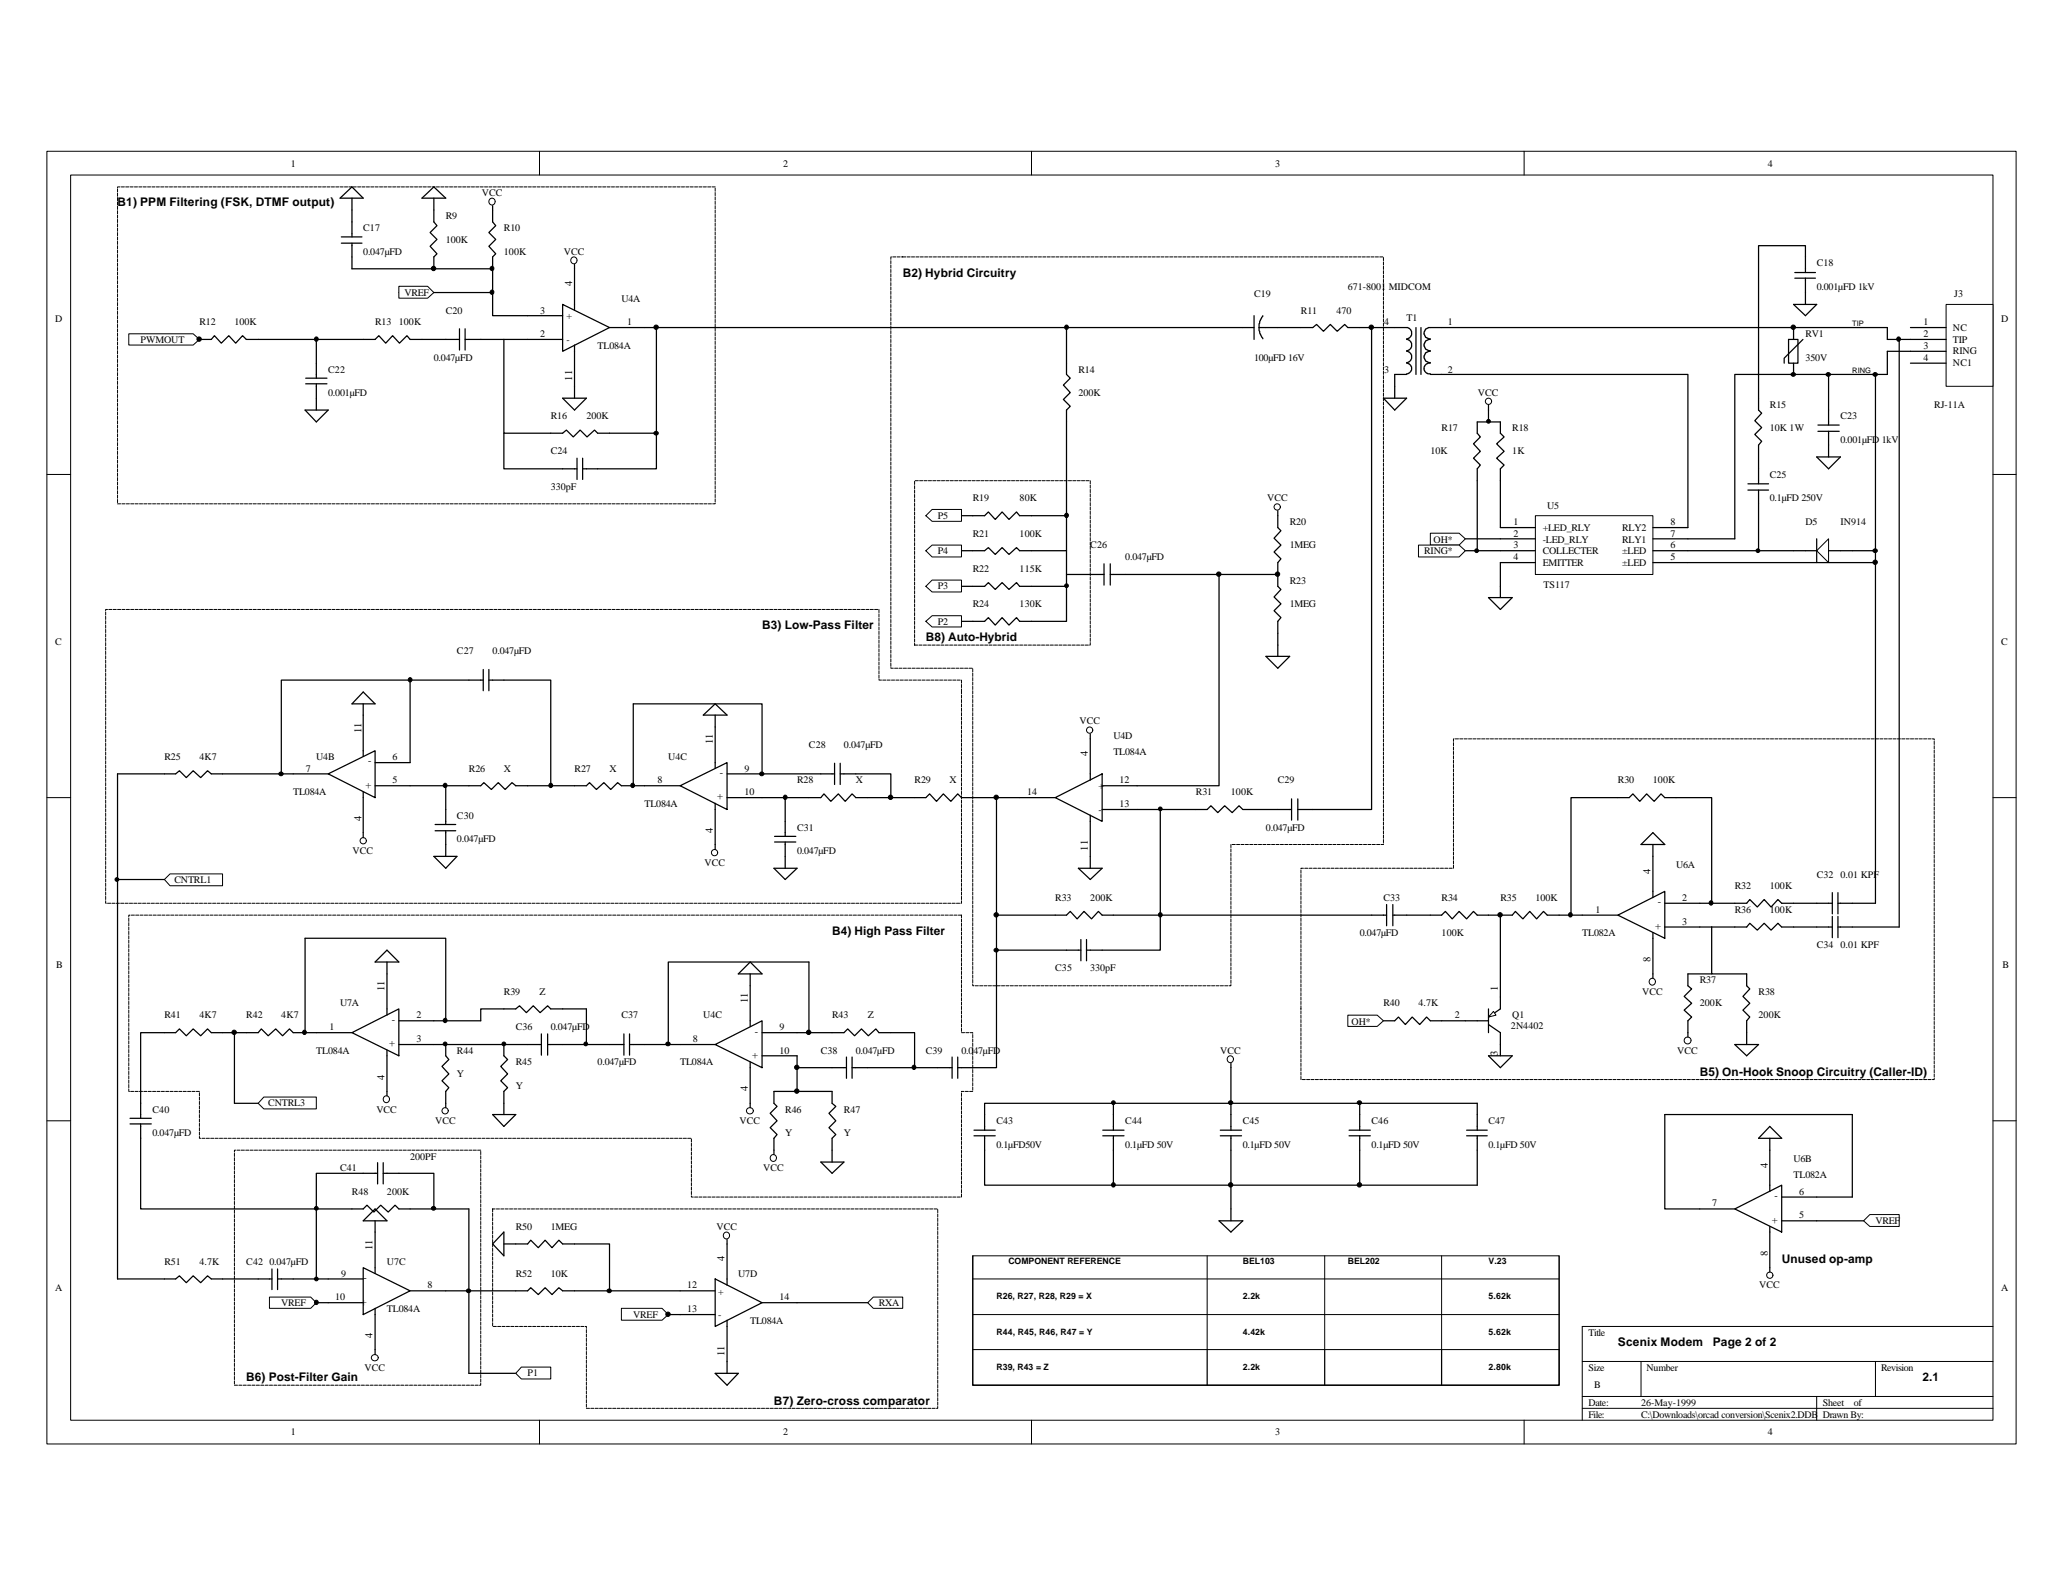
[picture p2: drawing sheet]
<svg xmlns="http://www.w3.org/2000/svg" width="279mm" height="216mm" viewBox="0 0 279 216" stroke-linecap="round" stroke-linejoin="round" font-family="sans-serif">
<g fill="none" stroke="#000" stroke-width=".14">
<path d="M6.3 20.5h266.7v175.1h-266.7zM9.6 23.7h260.3v168.7h-260.3zM73.1 20.5v3.2M139.7 20.5v3.2M206.4 20.5v3.2M6.3 64.3h3.3M269.9 64.3h3.1M6.3 108h3.3M269.9 108h3.1M6.3 151.8h3.3M269.9 151.8h3.1M269.9 179.7h-55.6v12.7"/>
<path d="M73.1 192.4v3.2M139.7 192.4v3.2M206.4 192.4v3.2M214.3 184.4h55.6M214.3 189.1h55.6M214.3 190.8h55.6M222.2 184.4v4.7M246 189.1v3.3M254 184.4v4.7"/>
</g>
<g fill="none" stroke="#000" stroke-width=".17">
<path d="M47.7 34.8v1.6h19M47.7 28.4v1.7M58.8 28.4v1.7l.4 .5-.9 .9 .9 .9-.9 1 .9 1-.4 .4v1.6M66.7 39.6v3.2h4.8M66.7 36.4v3.2h-12.7M66.7 28.4v1.7l.4 .5-.9 .9 .9 .9-.9 1 .9 1-.4 .4v1.6M244.5 34.8v-1.5h-6.3v11.1h17.4v1.6M27 46h1.6l.4-.5 1 1 1-1 .9 1 1-1 .5 .5h9.4M62.2 46h-6.7l-.4-.5-1 1-.9-1-1 1-.9-1-.5 .5h-8v3.2M62.2 44.5v2.9M63 46h8.5M63 44.5v2.9"/>
<path d="M68.2 58.7v4.8h9.9M87.3 44.4h57.1M88.9 44.4v14.3h-8l-.4-.4-1 .9-.9-.9-1 .9-.9-.9-.5 .4h-8v-12.7M88.9 58.7v4.8h-10M169.8 44.4h-25.4v6.3l.5 .5-.9 1 .9 1-.9 .9 .9 .9-.5 .5v14.3M169.8 42.8v3.2M170.5 44.4l.1 .7 .4 .8M170.5 44.4h7.3l.5-.5 .9 1 1-1 .9 1 1-1 .4 .5h6.4M171 42.8l-.4 .7-.1 .9M185.8 44.4v65.2h-10M188.9 50.7v1.6M195.2 44.4h43v9.5"/>
<path d="M195.2 50.7h33.4v20.8M200.1 57.2h3.1M201.6 55.5v1.7M242.2 46h1.3v3.2h-1.3zM242.9 50.7h-8v22.3h-6.3M242.9 50.7h4.7v4.8M242.9 44.4v1.6M242.9 49.2v1.5M244.2 46l-2.6 2.5v.7M254 50.7v23.9M255.6 47.6v3.1M78.1 62.1v2.8"/>
<path d="M78.9 62.1v2.8M125.4 74.6h6.3M125.4 69.8h6.3M125.4 79.4h6.3M139.7 69.8h4.7M139.7 79.4h4.7M144.4 79.4v4.8h-4.7M144.4 69.8v4.8h-4.7M144.4 77.8h3.3M144.4 74.6v4.8M152.4 77.8h20.7M165.1 77.8v28.6h-11.1"/>
<path d="M198.5 73h4.7M198.5 74.6h1.6M200.1 65.1v9.5h3.1M203.2 65.1v6.4M203.2 76.2v3.2M228.6 76.2h25.4v46.1h-3.1M238.2 68.2v6.4h-9.6M238.2 74.6h4.7M238.2 61.9v1.6M55.5 92.1h-17.4v12.7M55.5 92.1v11.2M55.5 92.1h9.9"/>
<path d="M65.4 90.7v2.9M66.2 92.1h8.4v14.3M66.2 90.7v2.9M125.4 84.2h6.3M173.1 85.8v1.6M15.9 119.1h6.4M22.3 104.8h-6.4v68.4h6.4M30.1 104.8h9.6M55.5 106.4h4.9v5.3M58.9 111.7h2.8M58.9 112.5h2.8M60.4 106.4h4.7l.4-.4 1 .9 1-.9 .9 .9 .9-.9 .5 .4h9.6l.4-.4 1 .9 1-.9 .9 .9 1-.9 .5 .4h3.1"/>
<path d="M60.4 112.5v1.9M103.2 108h3.1v5.3M104.9 113.3h2.9M104.9 114h2.9M106.3 108h4.9l.4-.5 .9 1 1-1 1 1 .9-1 .5 .5h9.5l.5-.5 .9 1 1-1 1 1 .9-1 .5 .5h4.8M106.3 114v2M113 104.8h-9.8v-9.5h-17.4v11.1M113 103.4v2.9M113.8 104.8h6.8v3.2M113.8 103.4v2.9M138.1 108h-3.1v16M154 109.6h9.5l.5-.5 .9 1 1-1 1 1 .9-1 .5 .5h6.6"/>
<path d="M157.1 109.6v14.4h-7.8l-.5-.6-1 1.1-1-1.1-.9 1.1-1-1.1-.5 .6h-9.4M174.9 108.2v2.9M175.8 108.2v2.9M219.1 108h-6.3v16M227 108h4.8v14.3M31.7 139.9v9.5h3.3M42.8 139.9h-3.1l-.5-.5-.9 .9-1-.9-1 .9-.9-.9-.4 .5h-6.4l-.5-.5-.9 .9-1-.9-1 .9-.9-.9-.5 .5h-4.8v11.6M58.8 138.3h6.3v-1.6h4.7l.6-.5 .9 1 .9-1 1 1 1-1 .4 .5h4.8v4.8M60.4 138.3v-11.2h-19.1v12.8M107.9 139.9h6.4l.5-.5 .9 .9 1-.9 .9 .9 1-.9 .4 .5h4.9v4.7h-8.5M109.6 139.9v-9.6h-19.1v11.2M135 128.7v15.9h-5.3"/>
<path d="M135 128.7h9.4M135 124v4.7M185.8 124h-28.7v4.7h-7.8M190.5 124h3.2M195.2 138.3h3.3M201.6 124h1.6v11M211.2 124h3.1M228.6 131.9h3.2M230.2 122.3h4.7M230.2 125.6h4.7M231.8 125.6v6.3h4.8M242.9 122.3h3.1"/>
<path d="M242.9 125.6h3.1M250.9 125.6h6.3M17.6 151.5h2.9M17.6 152.2h2.9M19 152.2v11.5h23.8M49.2 158.9h-6.4v4.8M54 158.9h4.8v4.8h4.7v22.3h6.3M58.8 141.5h14.5M60.4 141.5v1.5l.4 .5-.9 .9 .9 1.1-.9 .9 .9 .9-.4 .5v1.6M68.2 141.5v1.5l.5 .5-.9 .9 .9 1.1-.9 .9 .9 .9-.5 .5v1.6M73.3 140v2.9M74.2 141.5h10.3"/>
<path d="M74.2 140v2.9M84.5 140v2.9M85.3 141.5h6.8M85.3 140v2.9M104.8 155.8v-1.6l.4-.5-.9-1 .9-.9-.9-1 .9-.9-.4-.5v-1.6h7.9v1.6l.5 .5-.9 .9 .9 1-.9 .9 .9 1-.5 .5v1.6M107.9 144.6h6.7M107.9 143v4.8M114.6 143.2v2.8M115.4 143.2v2.8M123.9 144.6h5M128.9 143.2v2.8M129.7 143.2v2.8"/>
<path d="M133.3 155.8v4.7h17.5M150.8 149.4h-17.5v1.6M150.8 155.8v4.7h15.9v3.2M166.7 144.6v4.8h-15.9v1.6M166.7 155.8v4.7h17.4M184.1 151v-1.6h16v1.6M184.1 149.4h-17.4v1.6M184.1 155.8v4.7h16v-4.7M30.1 173.2h6.7M36.8 171.9v2.8M37.6 173.2h5.2M37.6 171.9v2.8"/>
<path d="M38.1 176.4h6.3M42.8 163.7v9.5h1.6M42.8 163.7h6.4l.5-.5 .9 1 1-1 1 1 .9-1 .5 .5h4.8M60.4 174.8h11.1l.4-.4 1 .9 .9-.9 1 .9 .9-.9 .5 .4h6.3M69.8 168.5h1.7l.4-.5 1 1 .9-1 1 1 .9-1 .5 .5h6.3v6.3M82.5 174.8h9.6M85.8 178.1h6.3M246 162.1h4.9v-11.1h-25.4v12.7h4.7M246 165.4h6.4"/>
</g>
<g fill="#000" stroke="#000" stroke-width=".14">
<circle cx="58.7" cy="36.4" r=".3"/>
<circle cx="66.6" cy="36.4" r=".27"/>
<circle cx="66.6" cy="39.6" r=".27"/>
<circle cx="42.8" cy="46" r=".27"/>
<circle cx="88.9" cy="58.7" r=".28"/>
<circle cx="185.7" cy="44.3" r=".3"/>
<circle cx="201.6" cy="57.1" r=".25"/>
<circle cx="242.9" cy="50.7" r=".28"/>
<circle cx="247.6" cy="50.7" r=".28"/>
<circle cx="144.4" cy="69.8" r=".27"/>
<circle cx="144.4" cy="79.3" r=".25"/>
<circle cx="165.1" cy="77.8" r=".3"/>
<circle cx="173" cy="77.8" r=".3"/>
<circle cx="200" cy="74.6" r=".25"/>
<circle cx="238.1" cy="74.6" r=".25"/>
<circle cx="55.5" cy="92.1" r=".27"/>
<circle cx="15.8" cy="119.1" r=".25"/>
<circle cx="38.1" cy="104.8" r=".28"/>
<circle cx="60.3" cy="106.4" r=".27"/>
<circle cx="74.6" cy="106.4" r=".27"/>
<circle cx="85.7" cy="106.4" r=".27"/>
<circle cx="103.2" cy="104.8" r=".28"/>
<circle cx="106.3" cy="108" r=".27"/>
<circle cx="120.6" cy="108" r=".3"/>
<circle cx="134.9" cy="108" r=".3"/>
<circle cx="157.1" cy="109.6" r=".25"/>
<circle cx="31.7" cy="139.8" r=".3"/>
<circle cx="41.2" cy="139.9" r=".27"/>
<circle cx="60.3" cy="138.2" r=".27"/>
<circle cx="109.5" cy="139.8" r=".3"/>
<circle cx="134.9" cy="123.9" r=".3"/>
<circle cx="134.9" cy="128.7" r=".28"/>
<circle cx="157.1" cy="123.9" r=".27"/>
<circle cx="203.2" cy="123.9" r=".3"/>
<circle cx="212.7" cy="123.9" r=".27"/>
<circle cx="231.7" cy="122.3" r=".27"/>
<circle cx="60.3" cy="141.4" r=".25"/>
<circle cx="68.2" cy="141.4" r=".25"/>
<circle cx="79.3" cy="141.4" r=".25"/>
<circle cx="90.5" cy="141.4" r=".28"/>
<circle cx="107.9" cy="147.8" r=".3"/>
<circle cx="107.9" cy="144.6" r=".3"/>
<circle cx="123.8" cy="144.6" r=".27"/>
<circle cx="150.8" cy="149.4" r=".25"/>
<circle cx="166.7" cy="149.4" r=".28"/>
<circle cx="184.1" cy="149.4" r=".28"/>
<circle cx="42.8" cy="163.7" r=".25"/>
<circle cx="42.8" cy="173.2" r=".25"/>
<circle cx="58.7" cy="163.7" r=".28"/>
<circle cx="63.5" cy="174.8" r=".28"/>
<circle cx="82.5" cy="174.8" r=".28"/>
<circle cx="150.8" cy="160.5" r=".27"/>
<circle cx="166.7" cy="160.5" r=".3"/>
<circle cx="184.1" cy="160.5" r=".3"/>
</g>
<path d="M207.9 69.8h16v8h-16z" fill="#fff" stroke="#000" stroke-width=".14"/>
<g fill="none" stroke="#000" stroke-width=".17">
<path d="M77.8 36.4v5.6M243.1 36.9h2.8M243.1 37.7h2.8M244.5 34.8v2.1M244.5 37.7v1.9M71.5 42.8h4.7M71.5 46h4.7M76.2 41.2l6.3 3.2-6.3 3.2zM77.8 46.7v5.6M82.5 44.4h4.8M200.1 57.2v1.5l.4 .5-.9 .9 .9 1-.9 1 .9 .9-.4 .5v1.6M203.2 57.2v1.5l.5 .5-1 .9 1 1-1 1 1 .9-.5 .5v1.6"/>
<path d="M238.2 53.9v1.6l.4 .5-.9 1 .9 .9-.9 .9 .9 1-.4 .5v1.6M203.2 71.5h4.7M203.2 73h4.7M203.2 74.6h4.7M203.2 76.2h4.7M223.9 71.5h4.7M223.9 73h4.7M223.9 74.6h4.7M223.9 76.2h4.7M236.7 65.5h2.8M236.7 66.4h2.8M238.2 63.5v2"/>
<path d="M238.2 66.4v1.8M49.2 96.9v5.5M96.9 98.5v5.6M39.7 104.8h4.7M44.4 104.8l6.4-3.1v6.3zM49.2 107.3v5.5M50.8 106.4h4.7M50.8 103.3h4.7M87.3 106.4h4.8M92.1 106.4l6.4-3.1v6.3zM96.9 108.8v5.6M98.5 108h4.7"/>
<path d="M98.5 104.8h4.7M138.1 108h4.8M142.9 108l6.4-3.2v6.5zM147.7 100.1v5.6M147.7 110.4v5.6M149.3 106.4h4.7M149.3 109.6h4.7M42.8 139.9h4.9M47.7 139.9l6.3-3.2v6.3zM52.4 131.9v5.6M54 138.3h4.8M101.6 133.5v5.5"/>
<path d="M103.2 139.9h4.7M52.4 142.2v5.6M54 141.5h4.8M92.1 141.5h4.8M96.9 141.5l6.3-3.2v6.3zM101.6 143.8v5.6M103.2 143h4.7M44.4 176.4h4.8M44.4 173.2h4.8M49.2 171.7l6.3 3.1-6.3 3.3zM50.8 166.9v5.6M50.8 177.2v5.6"/>
<path d="M55.5 174.8h4.9M92.1 174.8h4.8M92.1 178.1h4.8M96.9 173.2l6.3 3.2-6.3 3.3zM98.5 168.5v5.6M98.5 178.8v5.6M103.2 176.4h4.7"/>
</g>
<path d="M247.6 73v3.2l-1.6-1.6z" fill-rule="evenodd" fill="#fff" stroke="#000" stroke-width=".14"/>
<path d="M242.9 74.6h3.1M246 73v3.2M247.6 74.6h3.3M187.4 138.3h1.5l.5-.5 .9 1 1-1 1 1 .9-1 .5 .5h1.5M200.1 138.3h1.5M201.6 136.7v3.2M201.6 138.8l1.6 1.1M203.2 124h1.6l.4-.6 1 1.1 1-1.1 .9 1.1 .9-1.1 .5 .6h1.7M203.2 136.7l-1.6 1.1" fill="none" stroke="#000" stroke-width=".17"/>
<path d="M202.3 137l.3 .5-1 .3z" fill-rule="evenodd" fill="#fff" stroke="#000" stroke-width=".14"/>
<g fill="none" stroke="#000" stroke-width=".17">
<path d="M46.2 32.1h2.8M46.2 32.9h2.8M47.7 30.1v2M47.7 32.9v1.9M41.4 51.2h2.9M41.4 52h2.9M42.8 49.2v2M42.8 52v1.9M188.9 44.4h1.6a.77 .77 0 0 1 .7 .7 .77 .77 0 0 1-.7 .8M188.9 50.7h1.6M190.5 46a.77 .77 0 0 1 .7 .7 .77 .77 0 0 1-.7 .8M190.5 47.6a.77 .77 0 0 1 .7 .7 .77 .77 0 0 1-.7 .8"/>
<path d="M190.5 49.2a.72 .72 0 0 1 .7 .7 .72 .72 0 0 1-.7 .7M191.8 44.4v6.3M192.4 44.4v6.3M193.7 46a.77 .77 0 0 0-.8 .7 .77 .77 0 0 0 .8 .8M193.7 47.6a.77 .77 0 0 0-.8 .7 .77 .77 0 0 0 .8 .8M193.7 49.2a.73 .73 0 0 0-.8 .7 .73 .73 0 0 0 .8 .7M193.7 50.7h1.5M195.2 44.4h-1.5a.77 .77 0 0 0-.8 .7 .77 .77 0 0 0 .8 .8M246.2 57.6h2.9M246.2 58.4h2.9M247.6 55.5v2.1M247.6 58.4v1.9"/>
<path d="M131.7 79.4h1.6l.6-.5 .9 .9 .9-.9 1 .9 1-.9 .4 .5h1.6M131.7 74.6h1.6l.6-.4 .9 .9 .9-.9 1 .9 1-.9 .4 .4h1.6M131.7 69.8h1.6l.6-.5 .9 1.1 .9-1.1 1 1.1 1-1.1 .4 .5h1.6M147.7 77.8h1.8M149.5 76.4v2.8M150.4 77.8h2M150.4 76.4v2.8M173.1 69.8v1.7l.4 .4-.9 1 .9 .9-.9 1 .9 .9-.4 .5v3.2l.4 .4-.9 1.1 .9 .9-.9 .9 .9 1-.4 .5v1.6M131.7 84.2h1.6l.6-.5 .9 1 .9-1 1 1 1-1 .4 .5h1.6M219.1 108h1.5l.5-.5 1 1 .9-1 1 1 1-1 .5 .5h1.5M223.9 116v5.6M144.4 128.7h2"/>
<path d="M146.4 127.3v2.8M147.2 128.7h2.1M147.2 127.3v2.8M185.8 124h2M187.8 122.5v2.9M188.6 124h1.9M188.6 122.5v2.9M193.7 124h1.5l.5-.6 1 1.1 .9-1.1 1 1.1 1-1.1 .5 .6h1.5M198.5 138.3h1.6M203.2 135v1.7M203.2 139.9v1.6M214.3 124h4.8"/>
<path d="M219.1 124l6.4-3.3v6.4zM223.9 126.3v5.6M225.5 122.3h4.7M225.5 125.6h4.7M228.6 131.9v1.6l.5 .4-1 1.1 1 .9-1 .9 1 1-.5 .5v1.6M234.9 122.3h1.7l.4-.5 1 1.1 .9-1.1 1 1.1 .9-1.1 .5 .5h1.6M234.9 125.6h1.7l.4-.5 1 .9 .9-.9 1 .9 .9-.9 .5 .5h1.6M236.6 131.9v1.6l.4 .4-.9 1.1 .9 .9-.9 .9 .9 1-.4 .5v1.6M246 122.3h2.2M246 125.6h2.2M248.2 120.9v2.9M248.2 124.1v2.9"/>
<path d="M248.9 122.3h2M248.9 125.6h2M248.9 120.9v2.9M248.9 124.1v2.9M49.2 158.9h1.9M51.1 157.5v2.9M51.9 158.9h2.1M51.9 157.5v2.9M239.7 155.8v5.6M230.2 163.7h4.7M234.9 163.7l6.4-3.2v6.4zM239.7 166.1v5.6"/>
<path d="M241.3 165.4h4.7M241.3 162.1h4.7"/>
</g>
<path d="M263.6 41.2h6.3v11.1h-6.3z" fill="#fff" stroke="#000" stroke-width=".14"/>
<g fill="none" stroke="#000" stroke-width=".17">
<path d="M258.7 44.4h4.9M258.7 46h4.9M258.7 47.6h4.9M258.7 49.2h4.9M22.3 104.8h1.5l.5-.4 .9 .9 1-.9 1 .9 .9-.9 .5 .4h1.5M131.9 153.1h2.9M131.9 153.8h2.9M133.3 151v2.1M133.3 153.8v2M149.4 153.1h2.8M149.4 153.8h2.8M150.8 151v2.1"/>
<path d="M150.8 153.8v2M165.3 153.1h2.8M165.3 153.8h2.8M166.7 151v2.1M166.7 153.8v2M182.7 153.1h2.9M182.7 153.8h2.9M184.1 151v2.1M184.1 153.8v2M198.6 153.1h2.8M198.6 153.8h2.8M200.1 151v2.1"/>
<path d="M200.1 153.8v2M22.3 173.2h1.5l.5-.4 .9 .9 1-.9 1 .9 .9-.9 .5 .4h1.5"/>
</g>
<g fill="#fff" stroke="#000" stroke-width=".14">
<path d="M35.7 148.6h7.1v1.6h-7.1l-.7-.8z" fill-rule="evenodd"/>
<path d="M117.5 176.4l.8-.7h4v1.5h-4z" fill-rule="evenodd"/>
<path d="M193.7 72.2h3.9l.9 .8-.9 .8h-3.9z" fill-rule="evenodd"/>
<path d="M192.1 73.8h5.5l.9 .8-.9 .8h-5.5z" fill-rule="evenodd"/>
<path d="M17.4 45.2h8.8l.8 .8-.8 .7h-8.8z" fill-rule="evenodd"/>
<path d="M70.6 185.2h4v1.6h-4l-.8-.8z" fill-rule="evenodd"/>
<path d="M182.5 137.5h4l.9 .8-.9 .7h-4z" fill-rule="evenodd"/>
<path d="M54 38.8h3.9l.9 .8-.9 .8h-3.9z" fill-rule="evenodd"/>
<path d="M125.4 69.8l.8-.8h4v1.6h-4z" fill-rule="evenodd"/>
<path d="M125.4 74.6l.8-.8h4v1.6h-4z" fill-rule="evenodd"/>
<path d="M125.4 79.4l.8-.8h4v1.6h-4z" fill-rule="evenodd"/>
<path d="M125.4 84.2l.8-.8h4v1.5h-4z" fill-rule="evenodd"/>
<path d="M36.5 175.7h5.6l.7 .7-.7 .8h-5.6z" fill-rule="evenodd"/>
<path d="M84.2 177.2h5.5l.8 .9-.8 .7h-5.5z" fill-rule="evenodd"/>
<path d="M252.4 165.4l.8-.9h4v1.6h-4z" fill-rule="evenodd"/>
<path d="M23 118.4h7.1v1.6h-7.1l-.7-.9z" fill-rule="evenodd"/>
</g>
<g fill="none" stroke="#000" stroke-width=".14">
<path d="M67.1 27.3a.42 .42 0 0 0-.7-.4 .42 .42 0 0 0 0 .7 .42 .42 0 0 0 .7-.3M78.1 35.2a.42 .42 0 0 0-.6-.3 .42 .42 0 0 0 0 .7 .42 .42 0 0 0 .6-.3M224.2 132.9a.42 .42 0 0 0-.6-.3 .42 .42 0 0 0 0 .7 .42 .42 0 0 0 .6-.3M52.7 148.8a.42 .42 0 0 0-.6-.3 .42 .42 0 0 0 0 .7 .42 .42 0 0 0 .6-.3M105.2 156.8a.42 .42 0 0 0-.7-.3 .42 .42 0 0 0 0 .7 .42 .42 0 0 0 .7-.4M167 143.4a.42 .42 0 0 0-.6-.3 .42 .42 0 0 0 0 .7 .42 .42 0 0 0 .6-.3M229 140.9a.47 .47 0 0 0-.7-.4 .47 .47 0 0 0 0 .8 .47 .47 0 0 0 .7-.4M98.8 167.3a.42 .42 0 0 0-.6-.3 .42 .42 0 0 0 0 .7 .42 .42 0 0 0 .6-.4M131.7 170.1h79.5v17.5h-79.5zM131.7 178.1h79.5M131.7 173.2h79.5M163.5 170.1v12.7"/>
<path d="M179.4 170.1v12.7M195.2 170.1v12.7M211.2 170.1v12.7h-79.5"/>
<circle cx="201.6" cy="54.4" r=".42"/>
<circle cx="173" cy="68.7" r=".42"/>
<circle cx="147.6" cy="98.9" r=".42"/>
<circle cx="49.2" cy="113.9" r=".42"/>
<circle cx="96.8" cy="115.5" r=".42"/>
<circle cx="60.3" cy="150.5" r=".42"/>
<circle cx="101.6" cy="150.5" r=".45"/>
<circle cx="239.7" cy="172.7" r=".42"/>
<circle cx="50.8" cy="183.9" r=".45"/>
</g>
<g fill="none" stroke="#000" stroke-width=".17">
<path d="M46.1 26.8l1.6-1.5 1.5 1.5zM47.7 26.8v1.6M57.1 26.8l1.7-1.5 1.6 1.5zM58.8 26.8v1.6M66.7 27.9v.5M77.8 35.8v.6M244.5 39.6v1.6M41.3 55.5h3.1l-1.6 1.7zM42.8 53.9v1.6M76.2 53.9h3.2l-1.6 1.6zM77.8 52.3v1.6M187.4 53.9h3.1l-1.6 1.6z"/>
<path d="M188.9 52.3v1.6M201.6 54.9v.6M242.9 41.2h3.1l-1.5 1.6zM247.6 50.7h8M255.6 47.6h3.1M255.6 46h3.1M257.2 46v79.6M173.1 69.2v.6M203.2 79.4v1.5M246 61.9h3.3l-1.7 1.6zM247.6 60.3v1.6M250.9 74.6h3.1v1.6"/>
<path d="M49.2 93.7l1.6 1.6h-3.1zM49.2 95.3v1.6M95.2 96.9l1.7-1.6 1.6 1.6zM96.9 96.9v1.6M147.7 99.4v.7M171.4 88.9h3.3l-1.6 1.6zM173.1 87.4v1.5M201.6 80.9h3.2l-1.6 1.6zM49.2 112.8v.7M58.8 116h3.1l-1.5 1.6zM60.4 114.4v1.6M96.9 114.4v.7"/>
<path d="M104.8 117.6h3.1l-1.6 1.5zM106.3 116v1.6M146 117.6h3.3l-1.6 1.5zM147.7 116v1.6M223.9 114.4v1.6M223.9 112.8l1.6 1.6h-3.3zM52.4 130.3v1.6M52.4 128.7l1.6 1.6h-3.2zM100 131.9l1.6-1.6 1.6 1.6zM101.6 131.9v1.6M223.9 131.9v.6M228.6 139.9v.6"/>
<path d="M236.6 139.9v1.6M52.4 147.8v.6M60.4 149.4v.6M66.7 151h3.1l-1.6 1.6zM68.2 149.4v1.6M101.6 149.4v.6M104.8 155.8v.6M111.2 157.4h3.1l-1.6 1.5zM112.7 155.8v1.6M166.7 144v.6M201.6 143h3.2l-1.6 1.6zM203.2 141.5v1.5"/>
<path d="M234.9 141.5h3.3l-1.6 1.5zM239.7 154.2v1.6M239.7 152.6l1.6 1.6h-3.1zM50.8 165.4v1.5M50.8 163.7l1.6 1.7h-3.2zM68.2 166.9v3.2l-1.5-1.6zM68.2 168.5h1.6M98.5 167.9v.6M107.9 176.4h9.6M131.7 170.1v17.5h31.8M165.1 165.4h3.2l-1.6 1.5zM166.7 163.7v1.7"/>
<path d="M239.7 171.7v.6M50.8 182.8v.7M96.9 186h3.1l-1.5 1.6zM98.5 184.4v1.6M163.5 182.8v4.8M179.4 182.8v4.8M195.2 182.8v4.8M211.2 182.8v4.8h-47.7"/>
</g>
<g fill="#000" stroke="#000" stroke-width=".14">
<circle cx="27" cy="45.9" r=".3"/>
<circle cx="88.9" cy="44.3" r=".3"/>
<circle cx="144.4" cy="44.3" r=".27"/>
<circle cx="242.9" cy="44.3" r=".3"/>
<circle cx="254" cy="50.7" r=".28"/>
<circle cx="257.1" cy="46" r=".27"/>
<circle cx="254" cy="76.2" r=".3"/>
<circle cx="254" cy="74.6" r=".28"/>
<circle cx="42.8" cy="176.4" r=".27"/>
<circle cx="90.5" cy="178" r=".3"/>
</g>
<path d="M15.9 25.3h81v42.9h-81zM122.3 34.8h65.1v79.6h-20.7v19.1h-35v-43h-11.1v-55.7h1.7M123.9 65.1h23.8v22.3h-23.8zM130.2 93.7v-1.6h-11.2v-9.6h-104.7v39.8h115.9v-28.6M130.2 124h-112.8v23.8h9.6v6.4h66.6v7.9h36.6v-14.3h1.5v-7.9h-1.5v-15.9M176.2 136.7v-19.1h20.6v-17.5h65.2v46.1h-85.8v-9.5M31.7 155.8h33.4v31.8h-33.4zM66.7 163.7v16h12.7v11.1h47.6v-27.1h-60.3" fill="none" stroke="#000" stroke-width=".14" stroke-dasharray=".4 .2"/>
<g font-size="1.6">
<text x="15.9" y="27.9">B1) PPM Filtering (FSK, DTMF output)</text>
<text x="122.3" y="37.5">B2) Hybrid Circuitry</text>
<text x="103.2" y="85.2">B3) Low-Pass Filter</text>
<text x="125.4" y="86.8">B8) Auto-Hybrid</text>
<text x="112.7" y="126.6">B4) High Pass Filter</text>
<text x="230.2" y="145.7">B5) On-Hook Snoop Circuitry (Caller-ID)</text>
<text x="241.3" y="171.1">Unused op-amp</text>
<text x="219.1" y="182.3">Scenix Modem</text>
<text x="232" y="182.3">Page 2 of 2</text>
<text x="33.4" y="187">B6) Post-Filter Gain</text>
<text x="104.8" y="190.2">B7) Zero-cross comparator</text>
<text x="260.3" y="187">2.1</text>
</g>
<g font-size="1.4">
<text x="39.4" y="22.6">1</text>
<text x="106.1" y="22.6">2</text>
<text x="172.7" y="22.6">3</text>
<text x="239.4" y="22.6">4</text>
<text x="60.4" y="29.7">R9</text>
<text x="65.3" y="26.6">VCC</text>
<text x="49.2" y="31.3">C17</text>
<text x="49.2" y="34.5">0.047µFD</text>
<text x="60.4" y="32.9">100K</text>
<text x="68.2" y="31.3">R10</text>
<text x="68.2" y="34.5">100K</text>
<text x="76.4" y="34.5">VCC</text>
<text x="54.8" y="40">VREF</text>
<text x="77.5" y="38.8" transform="rotate(-90 77.5 38.8)">4</text>
<text x="84.2" y="40.9">U4A</text>
<text x="169.8" y="40.2">C19</text>
<text x="182.5" y="39.3">671-8001 MIDCOM</text>
<text x="246" y="36.1">C18</text>
<text x="246" y="39.3">0.001µFD 1kV</text>
<text x="264.7" y="40.2">J3</text>
<text x="7.5" y="43.6">D</text>
<text x="19" y="46.5">PWMOUT</text>
<text x="27" y="44">R12</text>
<text x="31.7" y="44">100K</text>
<text x="50.8" y="44">R13</text>
<text x="54" y="44">100K</text>
<text x="60.4" y="42.5">C20</text>
<text x="73.2" y="42.5">3</text>
<text x="73.2" y="45.6">2</text>
<text x="76.7" y="43.3">+</text>
<text x="76.7" y="46.5">-</text>
<text x="80.9" y="47.2">TL084A</text>
<text x="84.9" y="44">1</text>
<text x="176.2" y="42.5">R11</text>
<text x="181" y="42.5">470</text>
<text x="187.5" y="44">4</text>
<text x="190.5" y="43.4">T1</text>
<text x="196.1" y="44">1</text>
<text x="244.5" y="45.6">RV1</text>
<text x="260.5" y="44">1</text>
<text x="260.5" y="45.6">2</text>
<text x="260.5" y="47.2">3</text>
<text x="264.5" y="44.9">NC</text>
<text x="264.5" y="46.5">TIP</text>
<text x="271" y="43.6">D</text>
<text x="44.4" y="50.5">C22</text>
<text x="44.4" y="53.6">0.001µFD</text>
<text x="58.8" y="48.9">0.047µFD</text>
<text x="77.5" y="51.6" transform="rotate(-90 77.5 51.6)">11</text>
<text x="146" y="50.5">R14</text>
<text x="146" y="53.6">200K</text>
<text x="169.8" y="48.9">100µFD 16V</text>
<text x="187.5" y="50.5">3</text>
<text x="196.1" y="50.5">2</text>
<text x="200.2" y="53.6">VCC</text>
<text x="244.5" y="48.9">350V</text>
<text x="260.5" y="48.9">4</text>
<text x="264.5" y="48">RING</text>
<text x="264.5" y="49.6">NC1</text>
<text x="74.6" y="56.8">R16</text>
<text x="79.4" y="56.8">200K</text>
<text x="195.2" y="58.4">R17</text>
<text x="204.8" y="58.4">R18</text>
<text x="239.7" y="55.2">R15</text>
<text x="239.7" y="58.4">10K 1W</text>
<text x="249.3" y="56.8">C23</text>
<text x="249.3" y="59.9">0.001µFD 1kV</text>
<text x="262" y="55.2">RJ-11A</text>
<text x="74.6" y="61.6">C24</text>
<text x="193.7" y="61.6">10K</text>
<text x="204.8" y="61.6">1K</text>
<text x="239.7" y="64.8">C25</text>
<text x="74.6" y="66.4">330pF</text>
<text x="127" y="70.3">P5</text>
<text x="131.7" y="67.9">R19</text>
<text x="138.1" y="67.9">80K</text>
<text x="171.6" y="67.9">VCC</text>
<text x="174.7" y="71.1">R20</text>
<text x="205" y="71.1">1</text>
<text x="209" y="71.9">+LED_RLY</text>
<text x="209.5" y="68.9">U5</text>
<text x="219.7" y="71.9">RLY2</text>
<text x="226.2" y="71.1">8</text>
<text x="239.7" y="67.9">0.1µFD 250V</text>
<text x="244.5" y="71.1">D5</text>
<text x="249.3" y="71.1">IN914</text>
<text x="127" y="75.1">P4</text>
<text x="131.7" y="77.5">R22</text>
<text x="131.7" y="72.7">R21</text>
<text x="138.1" y="77.5">115K</text>
<text x="138.1" y="72.7">100K</text>
<text x="147.7" y="74.3">C26</text>
<text x="152.4" y="75.9">0.047µFD</text>
<text x="174.7" y="74.3">1MEG</text>
<text x="192.9" y="75.1">RING*</text>
<text x="194.1" y="73.5">OH*</text>
<text x="205" y="72.7">2</text>
<text x="205" y="74.3">3</text>
<text x="205" y="75.9">4</text>
<text x="209" y="73.5">-LED_RLY</text>
<text x="209" y="75.1">COLLECTER</text>
<text x="209" y="76.7">EMITTER</text>
<text x="219.7" y="76.7">±LED</text>
<text x="219.7" y="75.1">±LED</text>
<text x="219.7" y="73.5">RLY1</text>
<text x="226.2" y="75.9">5</text>
<text x="226.2" y="74.3">6</text>
<text x="226.2" y="72.7">7</text>
<text x="127" y="79.8">P3</text>
<text x="131.7" y="82.2">R24</text>
<text x="138.1" y="82.2">130K</text>
<text x="174.7" y="79.1">R23</text>
<text x="174.7" y="82.2">1MEG</text>
<text x="209" y="79.7">TS117</text>
<text x="7.5" y="87.4">C</text>
<text x="61.9" y="88.6">C27</text>
<text x="66.7" y="88.6">0.047µFD</text>
<text x="127" y="84.7">P2</text>
<text x="271" y="87.4">C</text>
<text x="48.9" y="99.3" transform="rotate(-90 48.9 99.3)">11</text>
<text x="96.5" y="100.8" transform="rotate(-90 96.5 100.8)">11</text>
<text x="109.6" y="101.3">C28</text>
<text x="114.3" y="101.3">0.047µFD</text>
<text x="146.2" y="98.1">VCC</text>
<text x="150.8" y="100.1">U4D</text>
<text x="22.3" y="103">R25</text>
<text x="27" y="103">4K7</text>
<text x="39.7" y="107.7">TL084A</text>
<text x="41.4" y="104.6">7</text>
<text x="42.8" y="103">U4B</text>
<text x="50.3" y="106.1" transform="rotate(-180 50.3 106.1)">+</text>
<text x="50.3" y="102.9" transform="rotate(-180 50.3 102.9)">-</text>
<text x="53.2" y="106.1">5</text>
<text x="53.2" y="103">6</text>
<text x="63.5" y="104.6">R26</text>
<text x="68.2" y="104.6">X</text>
<text x="77.8" y="104.6">R27</text>
<text x="82.5" y="104.6">X</text>
<text x="89.1" y="106.1">8</text>
<text x="90.5" y="103">U4C</text>
<text x="98" y="107.6" transform="rotate(-180 98 107.6)">+</text>
<text x="98" y="104.5" transform="rotate(-180 98 104.5)">-</text>
<text x="100.8" y="107.7">10</text>
<text x="100.8" y="104.6">9</text>
<text x="107.9" y="106.1">R28</text>
<text x="115.9" y="106.1">X</text>
<text x="123.9" y="106.1">R29</text>
<text x="128.6" y="106.1">X</text>
<text x="139.1" y="107.7">14</text>
<text x="147.3" y="102.4" transform="rotate(-90 147.3 102.4)">4</text>
<text x="148.8" y="106.9">+</text>
<text x="150.8" y="102.3">TL084A</text>
<text x="151.6" y="106.1">12</text>
<text x="162" y="107.7">R31</text>
<text x="166.7" y="107.7">100K</text>
<text x="173.1" y="106.1">C29</text>
<text x="219.1" y="106.1">R30</text>
<text x="223.9" y="106.1">100K</text>
<text x="48.9" y="111.3" transform="rotate(-90 48.9 111.3)">4</text>
<text x="61.9" y="110.9">C30</text>
<text x="87.3" y="109.3">TL084A</text>
<text x="96.5" y="112.8" transform="rotate(-90 96.5 112.8)">4</text>
<text x="107.9" y="112.5">C31</text>
<text x="148.8" y="110.1">-</text>
<text x="151.6" y="109.3">13</text>
<text x="171.4" y="112.5">0.047µFD</text>
<text x="23.6" y="119.6">CNTRL1</text>
<text x="47.8" y="115.7">VCC</text>
<text x="61.9" y="114">0.047µFD</text>
<text x="95.4" y="117.3">VCC</text>
<text x="107.9" y="115.7">0.047µFD</text>
<text x="147.3" y="115.2" transform="rotate(-90 147.3 115.2)">11</text>
<text x="223.5" y="118.4" transform="rotate(-90 223.5 118.4)">4</text>
<text x="227" y="117.6">U6A</text>
<text x="246" y="118.9">C32</text>
<text x="249.3" y="118.9">0.01 KPF</text>
<text x="142.9" y="122">R33</text>
<text x="147.7" y="122">200K</text>
<text x="187.4" y="122">C33</text>
<text x="195.2" y="122">R34</text>
<text x="203.2" y="122">R35</text>
<text x="207.9" y="122">100K</text>
<text x="216.1" y="123.6">1</text>
<text x="225" y="125.1" transform="rotate(-180 225 125.1)">+</text>
<text x="225" y="121.9" transform="rotate(-180 225 121.9)">-</text>
<text x="227.8" y="125.2">3</text>
<text x="227.8" y="122">2</text>
<text x="234.9" y="120.4">R32</text>
<text x="234.9" y="123.6">R36</text>
<text x="239.7" y="120.4">100K</text>
<text x="239.7" y="123.6">100K</text>
<text x="7.6" y="131.1">B</text>
<text x="142.9" y="131.6">C35</text>
<text x="147.7" y="131.6">330pF</text>
<text x="184.1" y="126.8">0.047µFD</text>
<text x="195.2" y="126.8">100K</text>
<text x="214.3" y="126.8">TL082A</text>
<text x="223.5" y="130.3" transform="rotate(-90 223.5 130.3)">8</text>
<text x="246" y="128.4">C34</text>
<text x="249.3" y="128.4">0.01 KPF</text>
<text x="271.2" y="131.1">B</text>
<text x="22.3" y="137.9">R41</text>
<text x="27" y="137.9">4K7</text>
<text x="33.4" y="137.9">R42</text>
<text x="38.1" y="137.9">4K7</text>
<text x="46.1" y="136.3">U7A</text>
<text x="52.1" y="134.3" transform="rotate(-90 52.1 134.3)">11</text>
<text x="53.5" y="137.8" transform="rotate(-180 53.5 137.8)">-</text>
<text x="56.4" y="137.9">2</text>
<text x="68.2" y="134.8">R39</text>
<text x="73.1" y="134.8">Z</text>
<text x="84.2" y="137.9">C37</text>
<text x="95.2" y="137.9">U4C</text>
<text x="101.3" y="135.9" transform="rotate(-90 101.3 135.9)">11</text>
<text x="112.7" y="137.9">R43</text>
<text x="117.5" y="137.9">Z</text>
<text x="187.4" y="136.3">R40</text>
<text x="192.1" y="136.3">4.7K</text>
<text x="197" y="137.9">2</text>
<text x="202.9" y="134.3" transform="rotate(-90 202.9 134.3)">1</text>
<text x="204.8" y="137.9">Q1</text>
<text x="222.4" y="134.8">VCC</text>
<text x="230.2" y="133.2">R37</text>
<text x="230.2" y="136.3">200K</text>
<text x="238.2" y="134.8">R38</text>
<text x="238.2" y="137.9">200K</text>
<text x="42.8" y="142.7">TL084A</text>
<text x="44.6" y="139.5">1</text>
<text x="53.5" y="141.1" transform="rotate(-180 53.5 141.1)">+</text>
<text x="56.4" y="141.1">3</text>
<text x="61.9" y="142.7">R44</text>
<text x="69.8" y="139.5">C36</text>
<text x="74.6" y="139.5">0.047µFD</text>
<text x="93.8" y="141.1">8</text>
<text x="102.7" y="142.7" transform="rotate(-180 102.7 142.7)">+</text>
<text x="102.7" y="139.4" transform="rotate(-180 102.7 139.4)">-</text>
<text x="105.6" y="142.7">10</text>
<text x="105.6" y="139.5">9</text>
<text x="111.2" y="142.7">C38</text>
<text x="115.9" y="142.7">0.047µFD</text>
<text x="125.4" y="142.7">C39</text>
<text x="130.2" y="142.7">0.047µFD</text>
<text x="165.3" y="142.7">VCC</text>
<text x="183" y="138.8">OH*</text>
<text x="202.9" y="143" transform="rotate(-90 202.9 143)">3</text>
<text x="204.6" y="139.4">2N4402</text>
<text x="227.2" y="142.7">VCC</text>
<text x="36.3" y="149.9">CNTRL3</text>
<text x="52.1" y="146.2" transform="rotate(-90 52.1 146.2)">4</text>
<text x="61.9" y="145.9">Y</text>
<text x="69.8" y="144.3">R45</text>
<text x="69.8" y="147.5">Y</text>
<text x="80.9" y="144.3">0.047µFD</text>
<text x="92.1" y="144.3">TL084A</text>
<text x="101.3" y="147.8" transform="rotate(-90 101.3 147.8)">4</text>
<text x="20.7" y="150.7">C40</text>
<text x="20.7" y="153.8">0.047µFD</text>
<text x="51" y="150.7">VCC</text>
<text x="58.9" y="152.2">VCC</text>
<text x="100.2" y="152.2">VCC</text>
<text x="106.3" y="150.7">R46</text>
<text x="106.3" y="153.8">Y</text>
<text x="114.3" y="150.7">R47</text>
<text x="114.3" y="153.8">Y</text>
<text x="135" y="152.2">C43</text>
<text x="135" y="155.4">0.1µFD50V</text>
<text x="152.4" y="152.2">C44</text>
<text x="152.4" y="155.4">0.1µFD 50V</text>
<text x="168.3" y="152.2">C45</text>
<text x="168.3" y="155.4">0.1µFD 50V</text>
<text x="185.8" y="152.2">C46</text>
<text x="185.8" y="155.4">0.1µFD 50V</text>
<text x="201.6" y="152.2">C47</text>
<text x="201.6" y="155.4">0.1µFD 50V</text>
<text x="46.1" y="158.7">C41</text>
<text x="47.7" y="161.8">R48</text>
<text x="52.4" y="161.8">200K</text>
<text x="55.5" y="157.1">200PF</text>
<text x="103.4" y="158.7">VCC</text>
<text x="239.4" y="158.2" transform="rotate(-90 239.4 158.2)">4</text>
<text x="240.8" y="161.7" transform="rotate(-180 240.8 161.7)">-</text>
<text x="242.9" y="157.4">U6B</text>
<text x="242.9" y="159.6">TL082A</text>
<text x="243.7" y="161.8">6</text>
<text x="69.8" y="166.6">R50</text>
<text x="74.6" y="166.6">1MEG</text>
<text x="97" y="166.6">VCC</text>
<text x="231.9" y="163.4">7</text>
<text x="240.8" y="164.9" transform="rotate(-180 240.8 164.9)">+</text>
<text x="243.7" y="165">5</text>
<text x="254" y="165.8">VREF</text>
<text x="22.3" y="171.4">R51</text>
<text x="27" y="171.4">4.7K</text>
<text x="33.4" y="171.4">C42</text>
<text x="36.5" y="171.4">0.047µFD</text>
<text x="46.2" y="173">9</text>
<text x="49.7" y="172.9" transform="rotate(-180 49.7 172.9)">-</text>
<text x="50.5" y="169.3" transform="rotate(-90 50.5 169.3)">11</text>
<text x="52.4" y="171.4">U7C</text>
<text x="69.8" y="173">R52</text>
<text x="74.6" y="173">10K</text>
<text x="98.1" y="170.9" transform="rotate(-90 98.1 170.9)">4</text>
<text x="100" y="173">U7D</text>
<text x="239.4" y="170.1" transform="rotate(-90 239.4 170.1)">8</text>
<text x="7.5" y="174.8">A</text>
<text x="38.1" y="177">VREF</text>
<text x="45.4" y="176.1">10</text>
<text x="49.7" y="176" transform="rotate(-180 49.7 176)">+</text>
<text x="52.4" y="177.7">TL084A</text>
<text x="57.9" y="174.5">8</text>
<text x="85.8" y="178.5">VREF</text>
<text x="93" y="174.5">12</text>
<text x="93" y="177.7">13</text>
<text x="97.3" y="175.3">+</text>
<text x="97.3" y="178.5">-</text>
<text x="101.6" y="179.3">TL084A</text>
<text x="105.6" y="176.1">14</text>
<text x="119" y="177">RXA</text>
<text x="238.3" y="174.5">VCC</text>
<text x="271" y="174.8">A</text>
<text x="49.4" y="185.7">VCC</text>
<text x="50.5" y="181.2" transform="rotate(-90 50.5 181.2)">4</text>
<text x="98.1" y="183.6" transform="rotate(-90 98.1 183.6)">11</text>
<text x="215.1" y="180.9">Title</text>
<text x="215.1" y="185.7">Size</text>
<text x="223" y="185.7">Number</text>
<text x="254.8" y="185.7">Revision</text>
<text x="71.5" y="186.4">P1</text>
<text x="215.1" y="190.4">Date:</text>
<text x="215.9" y="188">B</text>
<text x="222.2" y="190.4">26-May-1999</text>
<text x="246.9" y="190.4">Sheet</text>
<text x="251.1" y="190.4">of</text>
<text x="39.4" y="194.4">1</text>
<text x="106.1" y="194.4">2</text>
<text x="172.7" y="194.4">3</text>
<text x="215.1" y="192">File:</text>
<text x="222.2" y="192">C:\Downloads\orcad conversion\Scenix2.DDB</text>
<text x="239.4" y="194.4">4</text>
<text x="246.9" y="192">Drawn By:</text>
</g>
<g font-size="1.2">
<text x="136.6" y="171.2">COMPONENT REFERENCE</text>
<text x="168.3" y="171.2">BEL103</text>
<text x="182.5" y="171.2">BEL202</text>
<text x="201.6" y="171.2">V.23</text>
<text x="135" y="175.9">R26, R27, R28, R29 = X</text>
<text x="168.3" y="175.9">2.2k</text>
<text x="201.6" y="175.9">5.62k</text>
<text x="135" y="180.8">R44, R45, R46, R47 = Y</text>
<text x="135" y="185.5">R39, R43 = Z</text>
<text x="168.3" y="180.8">4.42k</text>
<text x="168.3" y="185.5">2.2k</text>
<text x="201.6" y="180.8">5.62k</text>
<text x="201.6" y="185.5">2.80k</text>
</g>
<g font-size="1">
<text x="250.9" y="44.1">TIP</text>
<text x="250.9" y="50.5">RING</text>
</g>
</svg>
